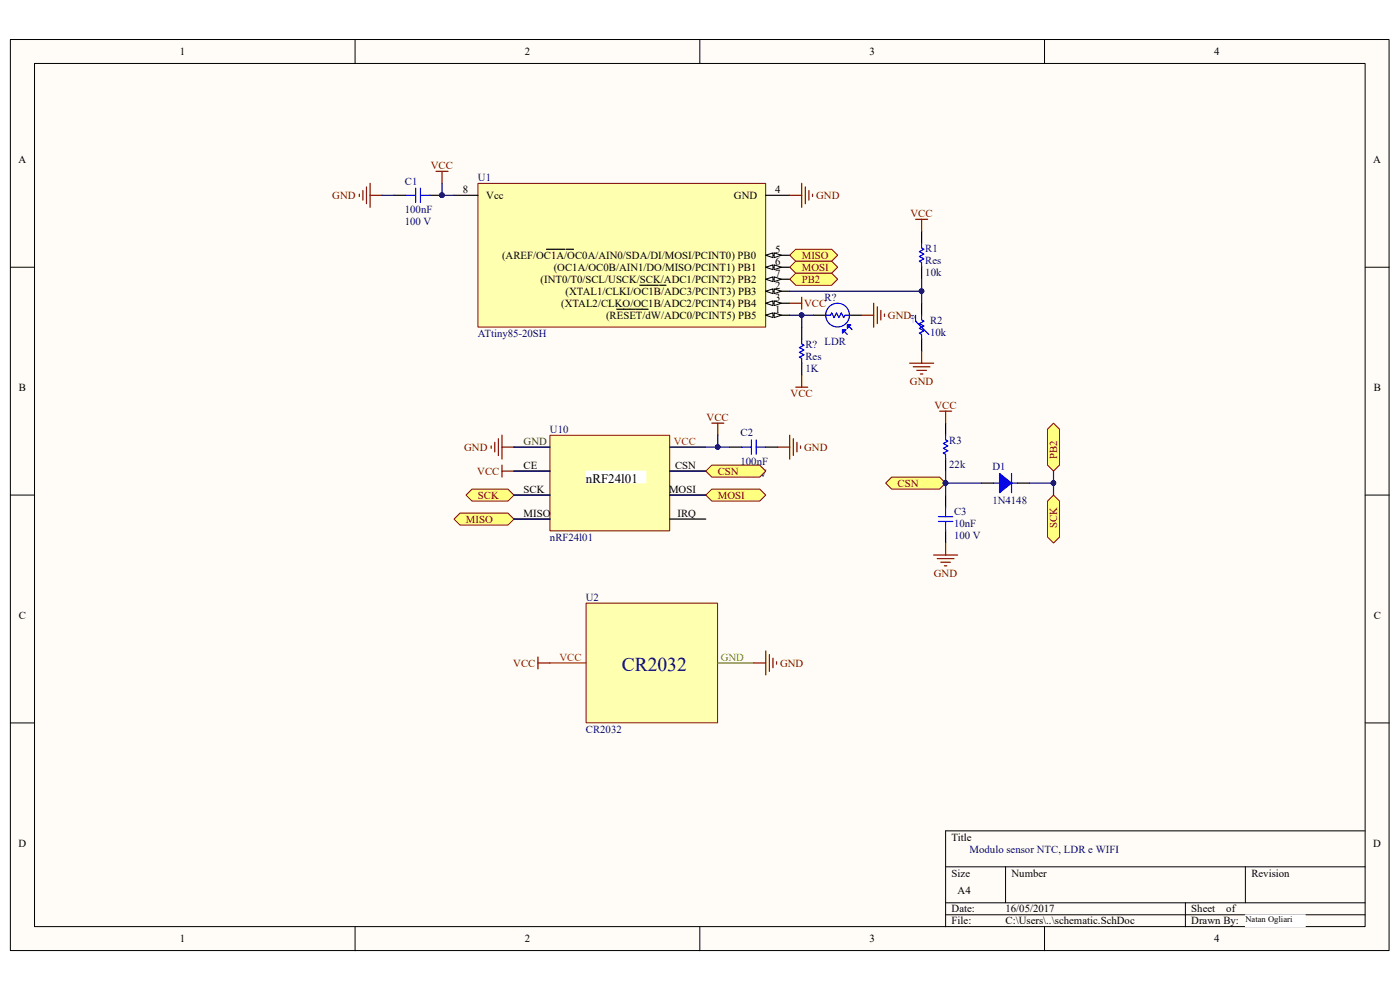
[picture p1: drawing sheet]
<svg xmlns="http://www.w3.org/2000/svg" width="297mm" height="210mm" viewBox="0 0 297 210" stroke-linecap="round" stroke-linejoin="round" font-family="sans-serif">
<path d="M2.2 8.4h292.5v193.2h-292.5z" fill="#fffcf8"/>
<path d="M2.2 8.4h292.5v193.2h-292.5z" fill="none" stroke="#000" stroke-width=".21"/>
<path d="M7.4 13.5h282.2v183.1h-282.2z" fill="#fffcf8"/>
<g fill="none" stroke="#000" stroke-width=".21">
<path d="M7.3 13.5h282.3v183.1h-282.3zM75.3 8.4v5.1M148.5 8.4v5.1M221.6 8.4v5.1M2.2 56.7h5.1M289.6 56.7h5.1M2.2 105h5.1M289.6 105h5.1M2.2 153.3h5.1M289.6 153.3h5.1M289.6 176.2h-89v20.4M75.3 196.6v5.1"/>
<path d="M148.5 196.6v5.1M200.6 183.9h89M200.6 191.5h89M200.6 194h89M213.3 183.9v7.6M221.6 196.6v5.1M251.5 191.5v5.1M264.2 183.9v7.6"/>
</g>
<path d="M101.4 38.9h61v30.5h-61z" fill="#ffffb0"/>
<path d="M101.4 38.9h61v30.5h-61z" fill="none" stroke="#800000" stroke-width=".21"/>
<path d="M162.4 66.9h5.1" fill="none" stroke="#000" stroke-width=".25"/>
<path d="M162.4 66.9l1.6-.5v1z" fill="#fffcf8"/>
<path d="M162.4 66.9l1.6-.5v1z" fill="none" stroke="#000" stroke-width=".21"/>
<path d="M164.2 66.4l1.6 .5-1.6 .5z" fill="#fffcf8"/>
<path d="M164.2 66.4l1.6 .5-1.6 .5z" fill="none" stroke="#000" stroke-width=".21"/>
<path d="M130.8 65.6h3.9M134.9 65.6h2.6M162.4 61.8h5.1" fill="none" stroke="#000" stroke-width=".25"/>
<path d="M162.4 61.8l1.6-.5v1z" fill="#fffcf8"/>
<path d="M162.4 61.8l1.6-.5v1z" fill="none" stroke="#000" stroke-width=".21"/>
<path d="M164.2 61.3l1.6 .5-1.6 .5z" fill="#fffcf8"/>
<path d="M164.2 61.3l1.6 .5-1.6 .5z" fill="none" stroke="#000" stroke-width=".21"/>
<path d="M135.7 60.5h1.6M137.3 60.5h1.4M138.8 60.5h.9M139.9 60.5h1.4M162.4 64.3h5.1" fill="none" stroke="#000" stroke-width=".25"/>
<path d="M162.4 64.3l1.6-.5v1z" fill="#fffcf8"/>
<path d="M162.4 64.3l1.6-.5v1z" fill="none" stroke="#000" stroke-width=".21"/>
<path d="M164.2 63.8l1.6 .5-1.6 .5z" fill="#fffcf8"/>
<path d="M164.2 63.8l1.6 .5-1.6 .5z" fill="none" stroke="#000" stroke-width=".21"/>
<path d="M162.4 41.4h5.1M162.4 54.1h5.1" fill="none" stroke="#000" stroke-width=".25"/>
<path d="M162.4 54.1l1.6-.5v1.1z" fill="#fffcf8"/>
<path d="M162.4 54.1l1.6-.5v1.1z" fill="none" stroke="#000" stroke-width=".21"/>
<path d="M164.2 53.6l1.6 .5-1.6 .6z" fill="#fffcf8"/>
<path d="M164.2 53.6l1.6 .5-1.6 .6z" fill="none" stroke="#000" stroke-width=".21"/>
<path d="M115.9 52.9h1.6M117.5 52.9h1.4M119 52.9h.8M120.1 52.9h1.6M162.4 56.7h5.1" fill="none" stroke="#000" stroke-width=".25"/>
<path d="M162.4 56.7l1.6-.5v1z" fill="#fffcf8"/>
<path d="M162.4 56.7l1.6-.5v1z" fill="none" stroke="#000" stroke-width=".21"/>
<path d="M164.2 56.2l1.6 .5-1.6 .5z" fill="#fffcf8"/>
<path d="M164.2 56.2l1.6 .5-1.6 .5z" fill="none" stroke="#000" stroke-width=".21"/>
<path d="M162.4 59.2h5.1" fill="none" stroke="#000" stroke-width=".25"/>
<path d="M162.4 59.2l1.6-.5v1z" fill="#fffcf8"/>
<path d="M162.4 59.2l1.6-.5v1z" fill="none" stroke="#000" stroke-width=".21"/>
<path d="M164.2 58.7l1.6 .5-1.6 .5z" fill="#fffcf8"/>
<path d="M164.2 58.7l1.6 .5-1.6 .5z" fill="none" stroke="#000" stroke-width=".21"/>
<path d="M83.6 41.4h2.5M91.2 41.4h2.6M96.3 41.4h5.1" fill="none" stroke="#000" stroke-width=".25"/>
<path d="M77.7 39.7v3.5M78.5 38.9v5.1M92.5 36.3h2.5M93.8 36.3v2.6M170.1 38.9v5.1M170.8 39.7v3.5M76.2 41.2v.5M77 40.4v2M78.5 41.4h2.6M167.5 41.4h2.6M171.6 40.4v2M172.4 41.2v.5" fill="none" stroke="#800000" stroke-width=".25"/>
<circle cx="93.7" cy="41.4" r=".48" fill="#000080" stroke="#000080" stroke-width=".21"/>
<path d="M88.2 39.9v3.1M89.2 39.9v3.1M86.1 41.4h2.1M89.2 41.4h2" fill="none" stroke="#00f" stroke-width=".25"/>
<path d="M93.8 38.9v2.5h2.5M81.1 41.4h2.5" fill="none" stroke="#000080" stroke-width=".25"/>
<path d="M116.7 92.4h25.4v20.2h-25.4z" fill="#ffffb0"/>
<path d="M116.7 92.3h25.4v20.3h-25.4z" fill="none" stroke="#800000" stroke-width=".21"/>
<path d="M142.1 94.8h7.6" fill="none" stroke="#f00" stroke-width=".25"/>
<path d="M109 99.9h7.7M142.1 99.9h7.6M109 105h7.7M109 110.1h7.7M142.1 105h7.6M142.1 110.1h7.6" fill="none" stroke="#000" stroke-width=".25"/>
<path d="M109 94.8h7.7" fill="none" stroke="#008000" stroke-width=".25"/>
<path d="M124.4 100h12.6v2.4h-12.6z" fill="#fff"/>
<path d="M124.3 99.9h12.7v2.5h-12.7z" fill="none" stroke="#fff" stroke-width=".21"/>
<path d="M104.2 94.6v.5M105 93.8v2.1M105.7 93.1v3.5M106.5 92.3v5.1M106.5 94.8h2.5M151 89.8h2.5M152.3 89.8v2.5" fill="none" stroke="#800000" stroke-width=".25"/>
<g fill="#ffff80" stroke="#800000" stroke-width=".21">
<path d="M167.5 54.1l1.3-1.2h7.6l1.3 1.2-1.3 1.3h-7.6z" fill-rule="evenodd"/>
<path d="M97.6 108.8h10.2l1.2 1.3-1.2 1.3h-10.2l-1.3-1.3z" fill-rule="evenodd"/>
<path d="M168.8 55.4h7.6l1.3 1.3-1.3 1.3h-7.6l-1.3-1.3z" fill-rule="evenodd"/>
<path d="M149.7 105l1.3-1.3h10.2l1.2 1.3-1.2 1.3h-10.2z" fill-rule="evenodd"/>
</g>
<path d="M154.8 94.8h2.6M162.4 94.8h2.6M200.6 89.8v2.5M200.6 97.4v2.5M200.6 105v2.6M200.6 112.7v2.5" fill="none" stroke="#000" stroke-width=".25"/>
<path d="M157.4 94.8h2M159.4 93.3v3.1M160.4 94.8h2M160.4 93.3v3.1M200.6 92.3v1l.5 .3-1 .5 1 .5-1 .5 1 .5-1 .5 .5 .3v1M199.1 109.6h3M199.1 110.6h3M200.6 107.6v2M200.6 110.6v2.1" fill="none" stroke="#00f" stroke-width=".25"/>
<g fill="none" stroke="#800000" stroke-width=".25">
<path d="M106.5 98.7v2.5M106.5 99.9h2.5M165 94.8h2.5M167.5 92.3v5.1M168.3 93.1v3.5M169.1 93.8v2.1M169.8 94.6v.5M199.3 87.2h2.6M200.6 87.2v2.6M198.1 117.7h5M198.8 118.5h3.6M199.6 119.3h2"/>
<path d="M200.6 115.2v2.5M200.4 120h.5"/>
</g>
<path d="M109 94.8h7.7M109 99.9h7.7M142.1 94.8h10.2M152.3 92.3v2.5h2.5M109 110.1h7.7M142.1 105h7.6" fill="none" stroke="#000080" stroke-width=".25"/>
<circle cx="152.3" cy="94.8" r=".48" fill="#000080" stroke="#000080" stroke-width=".21"/>
<path d="M187.9 102.5l1.3-1.3h10.1l1.3 1.3-1.3 1.2h-10.1z" fill-rule="evenodd" fill="#ffff80" stroke="#800000" stroke-width=".21"/>
<circle cx="200.6" cy="102.5" r=".48" fill="#000080" stroke="#000080" stroke-width=".21"/>
<path d="M149.7 99.9l1.3-1.2h10.2l1.2 1.2-1.2 1.3h-10.2z" fill-rule="evenodd" fill="#ffff80" stroke="#800000" stroke-width=".21"/>
<path d="M142.1 99.9h7.6" fill="none" stroke="#000080" stroke-width=".25"/>
<path d="M208.2 102.5h2.6M215.9 102.5h2.5" fill="none" stroke="#000" stroke-width=".25"/>
<path d="M212.1 100.4l2.5 2.1-2.5 2z" fill="#00f"/>
<path d="M210.8 102.5h5.1M212.1 100.4l2.5 2.1-2.5 2zM214.6 100.4v4.1" fill="none" stroke="#00f" stroke-width=".25"/>
<path d="M200.6 99.9v5.1M200.6 102.5h7.6" fill="none" stroke="#000080" stroke-width=".25"/>
<circle cx="200.6" cy="102.5" r=".48" fill="#000080" stroke="#000080" stroke-width=".21"/>
<g fill="#ffff80" stroke="#800000" stroke-width=".21">
<path d="M223.5 89.8l1.3 1.2v7.7l-1.3 1.2-1.3-1.2v-7.7z" fill-rule="evenodd"/>
<path d="M223.5 105l1.3 1.3v7.6l-1.3 1.3-1.3-1.3v-7.6z" fill-rule="evenodd"/>
<path d="M98.9 105l1.2-1.3h7.7l1.2 1.3-1.2 1.3h-7.7z" fill-rule="evenodd"/>
</g>
<path d="M223.5 99.9v2.6M109 105h7.7M218.4 102.5h5.1v2.5" fill="none" stroke="#000080" stroke-width=".25"/>
<circle cx="223.5" cy="102.5" r=".48" fill="#000080" stroke="#000080" stroke-width=".21"/>
<path d="M167.5 59.2l1.3-1.2h7.6l1.3 1.2-1.3 1.3h-7.6z" fill-rule="evenodd" fill="#ffff80" stroke="#800000" stroke-width=".21"/>
<path d="M195.5 49.1v2.5M195.5 56.7v2.5M195.5 64.3v2.6M195.5 72v2.5" fill="none" stroke="#000" stroke-width=".25"/>
<path d="M195.5 51.6v1l.5 .3-1 .5 1 .5-1 .5 1 .5-1 .5 .5 .3v1M194.2 66.9v1.2l2.8 2.8M195.5 66.9v1l.5 .2-1 .5 1 .6-1 .5 1 .5-1 .5 .5 .2v1.1" fill="none" stroke="#00f" stroke-width=".25"/>
<path d="M195.5 59.2v2.6M167.5 61.8h28v2.5" fill="none" stroke="#000080" stroke-width=".25"/>
<circle cx="195.5" cy="61.8" r=".48" fill="#000080" stroke="#000080" stroke-width=".21"/>
<path d="M194.2 46.5h2.6M195.5 46.5v2.6M167.5 64.3h2.6M170.1 63.1v2.5M193 77h5.1M193.7 77.8h3.6M194.5 78.6h2M195.3 79.3h.5M195.5 74.5v2.5" fill="none" stroke="#800000" stroke-width=".25"/>
<path d="M264.2 194.1h12.7v2.5h-12.7z" fill="#fff"/>
<path d="M264.2 194.1h12.7v2.5h-12.7z" fill="none" stroke="#fff" stroke-width=".21"/>
<path d="M124.4 128h27.8v25.3h-27.8z" fill="#ffffb0"/>
<path d="M124.3 127.9h27.9v25.4h-27.9z" fill="none" stroke="#800000" stroke-width=".21"/>
<path d="M116.7 140.6h7.6" fill="none" stroke="#f00" stroke-width=".25"/>
<path d="M152.3 140.6h7.6" fill="none" stroke="#0f0" stroke-width=".25"/>
<path d="M114.1 139.4v2.5M162.4 138.1v5.1M163.2 138.8v3.6M164 139.6v2M114.1 140.6h2.6M159.9 140.6h2.5M164.7 140.4v.5" fill="none" stroke="#800000" stroke-width=".25"/>
<path d="M172.6 66.9h2.6M180.3 66.9h2.5" fill="none" stroke="#000" stroke-width=".25"/>
<g fill="none" stroke="#00f" stroke-width=".25">
<path d="M175.2 66.9h1l.2-.5 .5 1 .6-1 .5 1 .5-1 .5 1 .2-.5h1.1M180 69.2l.8 .7"/>
<circle cx="177.7" cy="66.8" r="2.52"/>
</g>
<path d="M179.7 68.9h.8l-.8 .8z" fill="#00f"/>
<path d="M179 70.2l.7 .7M179.7 68.9h.8l-.8 .8z" fill="none" stroke="#00f" stroke-width=".25"/>
<path d="M178.7 69.9h.8l-.8 .8z" fill="#00f"/>
<path d="M170.1 72v1l.5 .2-1 .5 1 .5-1 .5 1 .6-1 .5 .5 .2v1M178.7 69.9h.8l-.8 .8z" fill="none" stroke="#00f" stroke-width=".25"/>
<path d="M170.1 79.6v2.5M182.8 66.9h2.5M185.3 64.3v5.1M186.1 65.1v3.5M186.9 65.8v2.1M187.6 66.6v.5M168.8 82.1h2.6" fill="none" stroke="#800000" stroke-width=".25"/>
<path d="M170.1 69.4v2.6M170.1 77v2.6" fill="none" stroke="#000" stroke-width=".25"/>
<path d="M167.5 66.9h2.6v2.5M170.1 66.9h2.5" fill="none" stroke="#000080" stroke-width=".25"/>
<circle cx="170.1" cy="66.8" r=".48" fill="#000080" stroke="#000080" stroke-width=".21"/>
<text font-size="4.1" fill="#000080" x="131.9" y="142.3">CR2032</text>
<text font-size="2.8" x="124.3" y="102.4">nRF24l01</text>
<g font-size="2.3">
<text x="38.2" y="11.7">1</text>
<text x="111.3" y="11.7">2</text>
<text x="184.4" y="11.7">3</text>
<text x="257.6" y="11.7">4</text>
<text x="3.9" y="34.6">A</text>
<text x="291.3" y="34.6">A</text>
<text x="98.2" y="40.9">8</text>
<text x="164.5" y="40.9">4</text>
<text x="103.2" y="42.2">Vcc</text>
<text x="155.7" y="42.2">GND</text>
<text x="164.5" y="53.6">5</text>
<text x="106.5" y="54.9">(AREF/OC1A/OC0A/AIN0/SDA/DI/MOSI/PCINT0) PB0</text>
<text x="117.5" y="57.4">(OC1A/OC0B/AIN1/DO/MISO/PCINT1) PB1</text>
<text x="164.5" y="56.2">6</text>
<text x="164.5" y="58.8">7</text>
<text x="114.7" y="60">(INT0/T0/SCL/USCK/SCK/ADC1/PCINT2) PB2</text>
<text x="119" y="65.1">(XTAL2/CLKO/OC1B/ADC2/PCINT4) PB4</text>
<text x="120" y="62.6">(XTAL1/CLKI/OC1B/ADC3/PCINT3) PB3</text>
<text x="164.5" y="61.3">2</text>
<text x="164.5" y="63.8">3</text>
<text x="128.6" y="67.6">(RESET/dW/ADC0/PCINT5) PB5</text>
<text x="164.5" y="66.4">1</text>
<text x="4" y="82.9">B</text>
<text x="291.4" y="82.9">B</text>
<text x="111.1" y="99.4">CE</text>
<text x="143.2" y="99.4">CSN</text>
<text x="111.1" y="104.5">SCK</text>
<text x="141.9" y="104.5">MOSI</text>
<text x="111.1" y="109.6">MISO</text>
<text x="143.7" y="109.6">IRQ</text>
<text x="4" y="131.2">C</text>
<text x="291.4" y="131.2">C</text>
<text x="3.9" y="179.6">D</text>
<text x="201.9" y="178.3">Title</text>
<text x="291.3" y="179.6">D</text>
<text x="201.9" y="185.9">Size</text>
<text x="214.6" y="185.9">Number</text>
<text x="265.5" y="185.9">Revision</text>
<text x="203.2" y="189.7">A4</text>
<text x="201.9" y="193.5">Date:</text>
<text x="201.9" y="196.1">File:</text>
<text x="213.3" y="193.5">16/05/2017</text>
<text x="213.3" y="196.1">C:\Users\..\schematic.SchDoc</text>
<text x="252.7" y="193.5">Sheet</text>
<text x="252.7" y="196.1">Drawn By:</text>
<text x="260.2" y="193.5">of</text>
<text x="38.2" y="199.9">1</text>
<text x="111.3" y="199.9">2</text>
<text x="184.4" y="199.9">3</text>
<text x="257.6" y="199.9">4</text>
</g>
<g font-size="2.3" fill="#800000">
<text x="91.4" y="35.9">VCC</text>
<text x="70.5" y="42.2">GND</text>
<text x="173.1" y="42.2">GND</text>
<text x="193.2" y="46">VCC</text>
<text x="170.1" y="54.9">MISO</text>
<text x="170.1" y="57.4">MOSI</text>
<text x="170.1" y="60">PB2</text>
<text x="170.6" y="65.1">VCC</text>
<text x="188.4" y="67.6">GND</text>
<text x="193" y="81.6">GND</text>
<text x="149.9" y="89.3">VCC</text>
<text x="167.7" y="84.2">VCC</text>
<text x="198.2" y="86.7">VCC</text>
<text x="98.5" y="95.6">GND</text>
<text x="170.6" y="95.6">GND</text>
<text x="101.3" y="100.7">VCC</text>
<text x="152.3" y="100.7">CSN100 V</text>
<text x="224.3" y="97.4" transform="rotate(-90 224.3 97.4)">PB2</text>
<text x="101.4" y="105.8">SCK</text>
<text x="152.3" y="105.8">MOSI</text>
<text x="190.4" y="103.3">CSN</text>
<text x="98.8" y="110.9">MISO</text>
<text x="224.3" y="112" transform="rotate(-90 224.3 112)">SCK</text>
<text x="198.1" y="122.3">GND</text>
<text x="108.9" y="141.4">VCC</text>
<text x="165.5" y="141.4">GND</text>
</g>
<g font-size="2.3" fill="#000080">
<text x="85.9" y="39.2">C1</text>
<text x="101.4" y="38.4">U1</text>
<text x="85.9" y="47.8">100 V</text>
<text x="85.9" y="45.3">100nF</text>
<text x="196.3" y="53.4">R1</text>
<text x="196.3" y="58.5">10k</text>
<text x="196.3" y="55.9">Res</text>
<text x="174.9" y="63.8">R?</text>
<text x="101.4" y="71.5">ATtiny85-20SH</text>
<text x="197.3" y="68.7">R2</text>
<text x="197.3" y="71.2">10k</text>
<text x="170.9" y="73.7">R? LDR</text>
<text x="170.9" y="76.3">Res</text>
<text x="170.9" y="78.8">1K</text>
<text x="116.7" y="91.8">U10</text>
<text x="157.1" y="92.6">C2</text>
<text x="201.4" y="94.1">R3</text>
<text x="157.1" y="98.7">100nF</text>
<text x="201.4" y="99.2">22k</text>
<text x="210.5" y="99.7">D1</text>
<text x="210.5" y="106.8">1N4148</text>
<text x="202.4" y="109.3">C3</text>
<text x="202.4" y="111.9">10nF</text>
<text x="116.7" y="114.7">nRF24l01</text>
<text x="202.4" y="114.4">100 V</text>
<text x="124.3" y="127.4">U2</text>
<text x="124.3" y="155.4">CR2032</text>
<text x="205.7" y="180.8">Modulo sensor NTC, LDR e WIFI</text>
</g>
<text font-size="2.3" fill="#008000" x="111.1" y="94.4">GND</text>
<g font-size="2.3" fill="#f00">
<text x="143" y="94.4">VCC</text>
<text x="118.7" y="140.1">VCC</text>
</g>
<text font-size="2.3" fill="#0f0" x="152.9" y="140.1">GND</text>
<text font-size="1.8" x="264.2" y="195.7">Natan Ogliari</text>
<text font-size="1.7" fill="#00f" x="194.1" y="68.6" transform="rotate(-90 194.1 68.6)">-q</text>
</svg>
